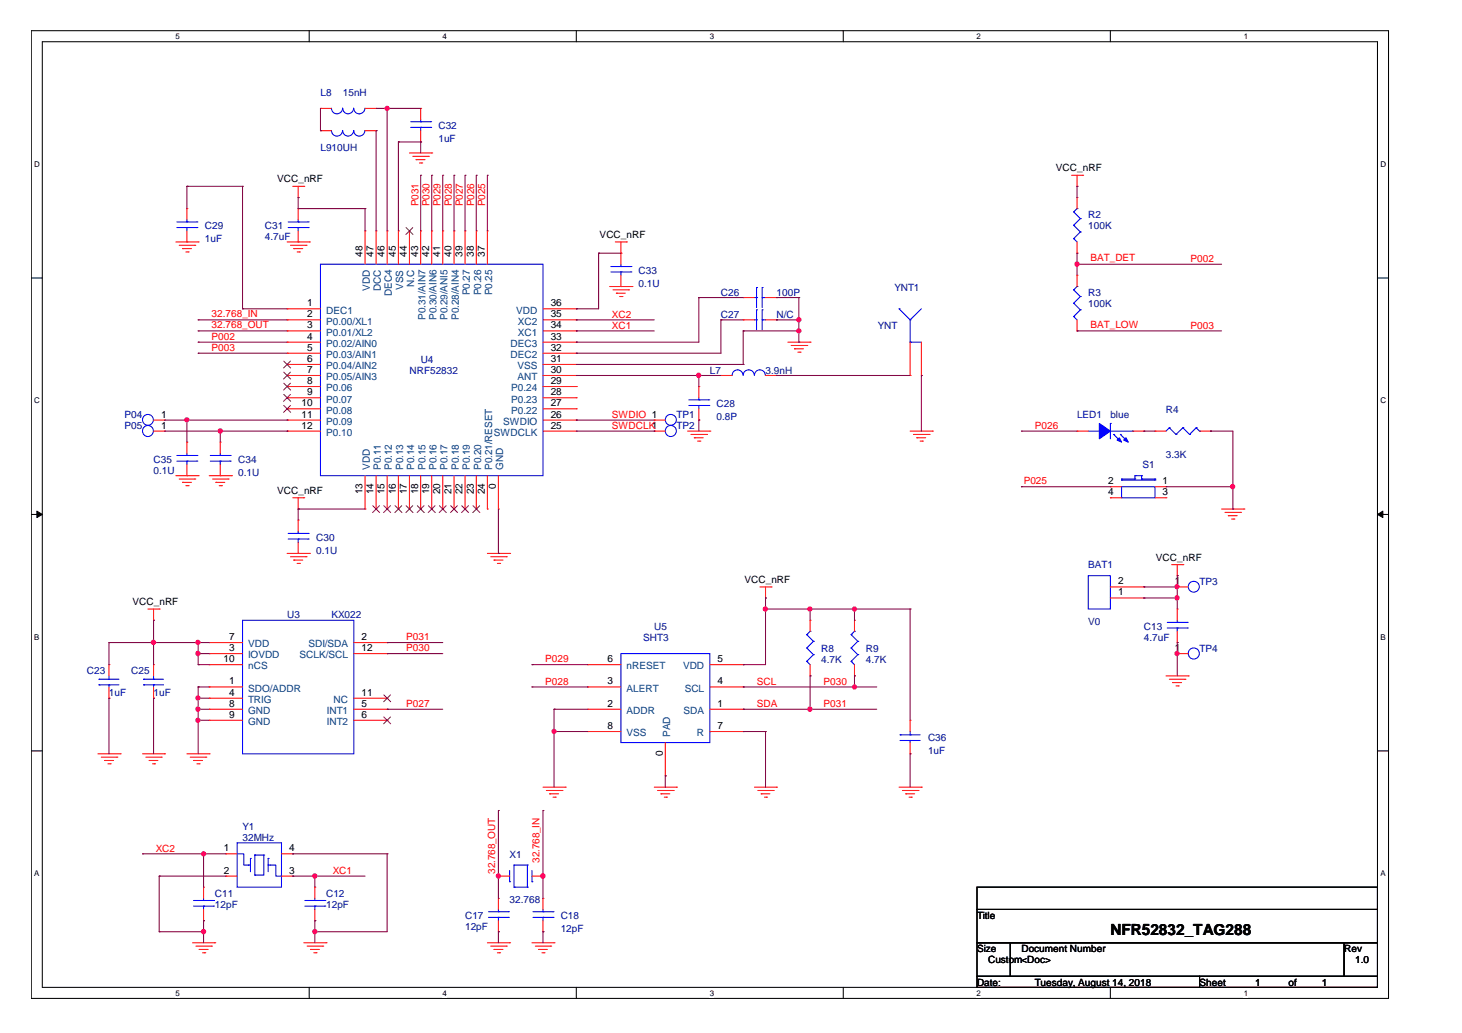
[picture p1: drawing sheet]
<svg xmlns="http://www.w3.org/2000/svg" width="297mm" height="210mm" viewBox="0 0 297 210" stroke-linecap="round" stroke-linejoin="round" font-family="sans-serif">
<path d="M6.3 6.2h275.8v196.7h-275.8zM8.6 8.5h271.3v192.1h-271.3z" fill="none" stroke="#000" stroke-width=".21"/>
<g fill="#fff">
<path d="M35.7 6.5h.9v1.8h-.9z"/>
<path d="M35.7 200.9h.9v1.8h-.9z"/>
</g>
<path d="M62.8 6.2v2.3M62.8 200.6v2.3" fill="none" stroke="#000" stroke-width=".21"/>
<g fill="#fff">
<path d="M89.9 6.5h.9v1.8h-.9z"/>
<path d="M89.9 200.9h.9v1.8h-.9z"/>
</g>
<path d="M117.1 6.2v2.3M117.1 200.6v2.3" fill="none" stroke="#000" stroke-width=".21"/>
<g fill="#fff">
<path d="M144.2 6.5h.9v1.8h-.9z"/>
<path d="M144.2 200.9h.9v1.8h-.9z"/>
</g>
<path d="M171.3 6.2v2.3M171.3 200.6v2.3" fill="none" stroke="#000" stroke-width=".21"/>
<g fill="#fff">
<path d="M198.4 6.5h.9v1.8h-.9z"/>
<path d="M198.4 200.9h.9v1.8h-.9z"/>
</g>
<path d="M225.6 6.2v2.3M225.6 200.6v2.3" fill="none" stroke="#000" stroke-width=".21"/>
<g fill="#fff">
<path d="M252.7 6.5h.9v1.8h-.9z"/>
<path d="M252.7 200.9h.9v1.8h-.9z"/>
<path d="M6.9 32.5h1.2v1.8h-1.2z"/>
<path d="M280.5 32.5h1.1v1.8h-1.1z"/>
<path d="M6.9 80.5h1.2v1.8h-1.2z"/>
<path d="M280.5 80.5h1.1v1.8h-1.1z"/>
</g>
<path d="M6.3 56.5h2.3M279.9 56.5h2.2" fill="none" stroke="#000" stroke-width=".21"/>
<g fill="#fff">
<path d="M6.9 128.5h1.1v1.9h-1.1z"/>
<path d="M280.5 128.5h1v1.9h-1z"/>
</g>
<path d="M6.3 104.5h2.3M279.9 104.5h2.2" fill="none" stroke="#000" stroke-width=".21"/>
<g fill="#000" stroke="#000" stroke-width=".2">
<path d="M7.5 103.9l1.1 .6-1.1 .7z" fill-rule="evenodd"/>
<path d="M279.9 104.5l1.1-.6v1.3z" fill-rule="evenodd"/>
</g>
<g fill="#fff">
<path d="M6.9 176.6h1.1v1.8h-1.1z"/>
<path d="M280.5 176.6h1v1.8h-1z"/>
</g>
<path d="M6.3 152.6h2.3M279.9 152.6h2.2M198.5 180.3h81.4v4.5h-81.4zM198.5 184.8h81.4v6.8h-81.4zM198.5 191.6h6.8v6.8h-6.8zM198.5 198.4h45.2v2.2h-45.2zM205.3 191.6h67.8v6.8h-67.8zM243.7 198.4h36.2v2.2h-36.2zM273.1 191.6h6.8v6.8h-6.8z" fill="none" stroke="#000" stroke-width=".21"/>
<g fill="none" stroke="#f00" stroke-width=".21">
<path d="M59.5 37.9h2.2M60.6 37.9v2.2M61.7 37.9h.1M65.1 26.6h.1M65.1 22h.1M65.1 26.6h2.3M65.1 22h2.3M74.2 26.6h2.2M74.2 22h2.2M76.4 26.6h.1M76.4 22h.1M83.2 31.1h4.5"/>
<path d="M83.9 31.8h3.1M84.5 32.4h.1M84.5 32.4h1.9M85.2 33.1h.5M85.5 22h.1M85.5 28.8h.1M85.5 22v2.3M85.5 26.6v2.2M85.7 33.1h.1M87 31.8h.1M87.7 31.1h.1M217.7 35.6h2.3"/>
<path d="M218.8 37.9h.1M218.8 35.6v2.3M220 35.6h.1M35.7 49.2h4.6M36.4 49.8h3.2M37.1 50.5h.1M37.1 50.5h1.8M37.8 51.2h.4M38 42.4h.1M38 49.2h.1M38 42.4v2.2M38 46.9v2.3"/>
<path d="M38.2 51.2h.1M39.6 49.8h.1M40.3 49.2h.1M58.3 49.2h4.6M59 49.8h3.2M59.7 50.5h.1M59.7 50.5h1.8M60.4 51.2h.4M60.6 40.1h.1M60.6 42.4h.1M60.6 49.2h.1M60.6 42.4v2.2"/>
<path d="M60.6 46.9v2.3M60.8 51.2h.1M62.2 49.8h.1M62.9 49.2h.1M74.2 46.9h.1M74.2 46.9v6.8M76.4 46.9h.1M76.4 46.9v6.8M78.7 46.9h.1M78.7 46.9v6.8M80.9 46.9h.1M80.9 46.9v6.8"/>
<path d="M83.2 46.9h.1M83.2 46.9v6.8M85.5 46.9h.1M85.5 46.9v6.8M87.7 46.9h.1M87.7 46.9v6.8M90 46.9h.1M90 46.9v6.8M92.2 46.9h.1M92.2 46.9v6.8M94.5 46.9h.1M94.5 46.9v6.8"/>
<path d="M96.8 46.9h.1M96.8 46.9v6.8M99 46.9h.1M99 46.9v6.8M123.9 58.2h4.5M124.5 58.9h3.2M125 49.2h2.3M125.2 59.6h.1M125.2 59.6h1.8M126.2 51.4h.1M126.2 58.2h.1M126.2 49.2v4.5"/>
<path d="M126.2 55.9v2.3M127.3 49.2h.1M127.7 58.9h.1M128.4 58.2h.1M218.8 55.9h.1M218.8 51.4h.1M218.8 40.1h.1M218.8 40.1v2.3M218.8 49.2v2.2M218.8 55.9v2.3M58.3 74.1h.1M58.3 67.2h.1"/>
<path d="M58.3 76.3h.1M58.3 62.8h.1M58.3 65h.1M58.3 78.5h.1M58.3 69.5h.1M58.3 71.8h.1M58.3 69.5h6.8M58.3 65h6.8M58.3 76.3h6.8M58.3 74.1h6.8M58.3 67.2h6.8M58.3 62.8h6.8"/>
<path d="M58.3 78.5h6.8M58.3 71.8h6.8M110.3 69.5h6.8M110.3 65h6.8M110.3 76.3h6.8M110.3 74.1h6.8M110.3 67.2h6.8M110.3 62.8h6.8M110.3 78.5h6.8M110.3 71.8h6.8M117.1 78.5h.1M117.1 76.3h.1"/>
<path d="M117.1 74.1h.1M117.1 71.8h.1M117.1 69.5h.1M117.1 67.2h.1M117.1 65h.1M117.1 62.8h.1M125.9 60.3h.5M126.4 60.3h.1M142 78.5h.1M142 78.5v2.3M146.5 76.3h.1M146.5 76.3h2.3"/>
<path d="M151 65h.1M151 60.5h.1M151 65h2.3M151 60.5h2.3M155.5 65h2.3M155.5 76.3h2.3M155.5 60.5h2.3M157.8 65h.1M157.8 76.3h.1M157.8 60.5h.1M160.1 69.5h4.5M160.7 70.2h3.2"/>
<path d="M161.4 70.9h.1M161.4 70.9h1.8M162.1 71.6h.5M162.6 71.6h.1M163.9 70.2h.1M164.6 69.5h.1M184.9 76.3h.1M184.9 69.5v6.8M187.2 76.3h.1M187.2 69.5v6.8M218.8 67.2h.1M218.8 65v2.2"/>
<path d="M31.2 87.6h2.2M31.2 85.4h2.2M33.4 87.6h.1M33.4 85.4h.1M35.7 96.7h4.6M36.4 97.3h3.2M37.1 98h.1M37.1 98h1.8M37.8 98.7h.4M38 89.8h.1M38 96.7h.1M38 89.8v2.3"/>
<path d="M38 94.4v2.3M38.2 98.7h.1M39.6 97.3h.1M40.3 96.7h.1M42.5 96.7h4.5M43.2 97.3h3.2M43.9 98h.1M43.9 98h1.8M44.5 98.7h.5M44.7 89.8h.1M44.7 96.7h.1M44.7 89.8v2.3"/>
<path d="M44.7 94.4v2.3M45 98.7h.1M46.4 97.3h.1M47 96.7h.1M58.3 83.1h.1M58.3 85.4h.1M58.3 80.8h.1M58.3 87.6h.1M58.3 87.6h6.8M58.3 85.4h6.8M58.3 83.1h6.8M58.3 80.8h6.8"/>
<path d="M74.2 96.7v6.7M76.4 96.7v6.7M78.7 96.7v6.7M80.9 96.7v6.7M83.2 96.7v6.7M85.5 96.7v6.7M87.7 96.7v6.7M90 96.7v6.7M92.2 96.7v6.7M94.5 96.7v6.7M96.8 96.7v6.7M99 96.7v6.7"/>
<path d="M101.3 96.7v6.7M110.3 87.6h6.8M110.3 85.4h6.8M110.3 83.1h6.8M110.3 80.8h6.8M117.1 87.6h.1M117.1 85.4h.1M117.1 83.1h.1M117.1 80.8h.1M132.9 87.6h.1M132.9 85.4h.1M132.9 87.6h2.3"/>
<path d="M132.9 85.4h2.3M139.7 87.6h4.5M140.4 88.3h3.2M141.1 89h.1M141.1 89h1.8M141.7 89.6h.5M142 85.4h.1M142 83.1v2.3M142.2 89.6h.1M143.6 88.3h.1M144.2 87.6h.1M184.9 87.6h4.5"/>
<path d="M185.6 88.3h3.2M186.3 89h.1M186.3 89h1.8M186.9 89.6h.5M187.4 89.6h.1M188.8 88.3h.1M189.4 87.6h.1M218.8 87.6h.1M218.8 87.6h2.3M225.6 98.9h.1M225.6 98.9h2.3M230.1 87.6h2.3"/>
<path d="M232.4 87.6h.1M234.7 87.6h.1M234.7 87.6h2.2M234.7 98.9h2.2M236.9 98.9h.1M243.7 87.6h2.3M246 87.6h.1M58.3 112.5h4.6M59 113.1h3.2M59.5 101.1h2.2M59.7 113.8h.1M59.7 113.8h1.8"/>
<path d="M60.4 114.5h.4M60.6 103.4h.1M60.6 105.7h.1M60.6 112.5h.1M60.6 101.1v2.3M60.6 105.7v2.3M60.6 110.2v2.3M60.8 114.5h.1M61.7 101.1h.1M62.2 113.1h.1M62.9 112.5h.1M74.2 103.4h.1"/>
<path d="M76.4 103.4h.1M78.7 103.4h.1M80.9 103.4h.1M83.2 103.4h.1M85.5 103.4h.1M87.7 103.4h.1M90 103.4h.1M92.2 103.4h.1M94.5 103.4h.1M96.8 103.4h.1M99 103.4h.1M99 112.5h4.5"/>
<path d="M99.7 113.1h3.2M100.4 113.8h.1M100.4 113.8h1.8M101 114.5h.5M101.3 103.4h.1M101.5 114.5h.1M102.9 113.1h.1M103.5 112.5h.1M154.4 119.3h2.3M155.5 119.3v2.2M156.7 119.3h.1M225.6 101.1h.1"/>
<path d="M225.6 101.1h2.3M225.6 119.3h6.8M232.4 119.3h.1M234.7 101.1h2.2M236.9 101.1h.1M238 114.7h2.3M239.2 117h.1M239.2 119.3h.1M239.2 114.7v2.3M239.2 119.3h2.2M240.3 114.7h.1M248.2 103.4h4.5"/>
<path d="M248.9 104.1h3.2M249.6 104.8h.1M249.6 104.8h1.8M250.2 105.5h.5M250.7 105.5h.1M252.1 104.1h.1M252.7 103.4h.1M22.1 135.1h.1M22.1 135.1v2.2M22.1 139.6v2.3M30.1 123.8h2.2M31.2 126h.1"/>
<path d="M31.2 135.1h.1M31.2 123.8v2.2M31.2 135.1v2.2M31.2 139.6v2.3M32.3 123.8h.1M42.5 139.6h.1M42.5 132.8h.1M42.5 130.6h.1M42.5 135.1h.1M42.5 135.1h6.8M42.5 139.6h6.8M42.5 132.8h6.8"/>
<path d="M42.5 130.6h6.8M71.9 132.8h6.8M71.9 130.6h6.8M78.7 130.6h.1M78.7 132.8h.1M119.4 135.1h.1M119.4 139.6h.1M119.4 135.1h6.8M119.4 139.6h6.8M144.2 135.1h6.8M144.2 139.6h6.8M151 135.1h.1"/>
<path d="M151 139.6h.1M155.5 121.5h.1M164.6 137.3h.1M164.6 126h.1M164.6 126v2.3M164.6 135.1v2.2M173.6 137.3h.1M173.6 126h.1M173.6 126v2.3M173.6 135.1v2.2M225.6 121.5h6.8M232.4 121.5h.1"/>
<path d="M236.9 137.3h4.5M237.6 138h3.1M238.3 138.7h.1M238.3 138.7h1.8M238.9 139.4h.5M239.2 123.8h.1M239.2 130.6h.1M239.2 132.8h.1M239.2 123.8v2.2M239.2 128.3v2.3M239.2 132.8h2.2M239.4 139.4h.1"/>
<path d="M240.7 138h.1M241.4 137.3h.1M19.9 153.2h4.5M20.6 153.9h3.1M21.3 154.5h.1M21.3 154.5h1.8M21.9 155.2h.5M22.1 141.9h.1M22.4 155.2h.1M23.7 153.9h.1M24.4 153.2h.1M29 153.2h4.4"/>
<path d="M29.6 153.9h3.2M30.3 154.5h.1M30.3 154.5h1.8M31 155.2h.4M31.2 141.9h.1M31.4 155.2h.1M32.8 153.9h.1M33.4 153.2h.1M38 153.2h4.5M38.7 153.9h3.1M39.3 154.5h.1M39.3 154.5h1.8"/>
<path d="M40 155.2h.5M40.5 155.2h.1M41.8 153.9h.1M42.5 153.2h.1M42.5 141.9h.1M42.5 144.1h.1M42.5 146.4h.1M42.5 144.1h6.8M42.5 141.9h6.8M42.5 146.4h6.8M71.9 144.1h6.8M71.9 141.9h6.8"/>
<path d="M71.9 146.4h6.8M78.7 144.1h.1M78.7 146.4h.1M78.7 141.9h.1M110.3 159.9h4.6M114.9 159.9h.1M119.4 148.6h.1M119.4 144.1h.1M119.4 144.1h6.8M119.4 148.6h6.8M132.9 159.9h4.6M135.2 157.7h.1"/>
<path d="M135.2 150.9v6.8M137.5 159.9h.1M144.2 144.1h6.8M144.2 148.6h6.8M151 144.1h.1M151 148.6h.1M153.3 159.9h4.5M157.8 159.9h.1M182.7 159.9h4.5M184.9 153.2h.1M184.9 146.4h.1M184.9 146.4v2.2"/>
<path d="M184.9 150.9v2.3M187.2 159.9h.1M45.9 178h.1M45.9 173.5h.1M45.9 178h2.3M45.9 173.5h2.3M57.2 178h2.3M57.2 173.5h2.3M59.5 178h.1M59.5 173.5h.1M101.3 178h.1M101.3 178h2.2"/>
<path d="M108.1 178h2.2M110.3 178h.1M111 160.6h3.2M111.7 161.3h.1M111.7 161.3h1.8M112.4 162h.4M112.8 162h.1M114.2 160.6h.1M133.6 160.6h3.2M134.3 161.3h.1M134.3 161.3h1.8M135 162h.4"/>
<path d="M135.4 162h.1M136.8 160.6h.1M154 160.6h3.1M154.6 161.3h.1M154.6 161.3h1.8M155.3 162h.4M155.7 162h.1M157.1 160.6h.1M183.3 160.6h3.2M184 161.3h.1M184 161.3h1.8M184.7 162h.5"/>
<path d="M185.2 162h.1M186.5 160.6h.1M39.1 191.6h4.5M39.8 192.2h3.2M40.5 192.9h.1M40.5 192.9h1.8M41.1 193.6h.5M41.4 180.3h.1M41.4 187.1h.1M41.4 180.3v2.3M41.4 184.8v2.3M41.6 193.6h.1"/>
<path d="M43 192.2h.1M43.6 191.6h.1M61.7 191.6h4.6M62.4 192.2h3.2M63.1 192.9h.1M63.1 192.9h1.8M63.8 193.6h.4M64 180.3h.1M64 187.1h.1M64 180.3v2.3M64 184.8v2.3M64.2 193.6h.1"/>
<path d="M65.6 192.2h.1M66.3 191.6h.1M99 191.6h4.5M99.7 192.2h3.2M100.4 192.9h.1M100.4 192.9h1.8M101 193.6h.5M101.3 182.6h.1M101.3 189.3h.1M101.3 182.6v2.2M101.3 187.1v2.2M101.5 193.6h.1"/>
<path d="M102.9 192.2h.1M103.5 191.6h.1M108.1 191.6h4.5M108.8 192.2h3.1M109.4 192.9h.1M109.4 192.9h1.8M110.1 193.6h.4M110.3 182.6h.1M110.3 189.3h.1M110.3 182.6v2.2M110.3 187.1v2.2M110.5 193.6h.1"/>
<path d="M111.9 192.2h.1M112.6 191.6h.1"/>
</g>
<g fill="none" stroke="#00f" stroke-width=".21">
<path d="M67.4 26.5a1.12 1.12 0 0 0 1.1 1.2 1.12 1.12 0 0 0 1.1-1.2M67.4 22a1.12 1.12 0 0 0 1.1 1.1 1.12 1.12 0 0 0 1.1-1.1M69.6 26.5a1.1 1.1 0 0 0 1.1 1.2 1.1 1.1 0 0 0 1.1-1.2M69.6 22a1.1 1.1 0 0 0 1.1 1.1 1.1 1.1 0 0 0 1.1-1.1M71.9 26.5a1.12 1.12 0 0 0 1.1 1.2 1.12 1.12 0 0 0 1.1-1.2M71.9 22a1.12 1.12 0 0 0 1.1 1.1 1.12 1.12 0 0 0 1.1-1.1M83.4 25.9h4.1M83.4 24.7h4.1M85.5 24.7h.1M85.5 25.9h.1M85.5 24.3v.4M85.5 25.9v.7"/>
<path d="M87.5 25.9h.1M87.5 24.7h.1M35.9 46.2h4.1M35.9 45.1h4.1M38 45.1h.1M38 46.2h.1M38 44.6v.5M38 46.2v.7M40 46.2h.1M40 45.1h.1M58.5 46.2h4.1M58.5 45.1h4.1"/>
<path d="M60.6 45.1h.1M60.6 46.2h.1M60.6 44.6v.5M60.6 46.2v.7M62.6 46.2h.1M62.6 45.1h.1M65.1 53.7h45.2v43h-45.2zM124.1 55.3h4.1M124.1 54.2h4.1M126.2 54.2h.1M126.2 55.3h.1M126.2 53.7v.5"/>
<path d="M126.2 55.3v.6M128.2 55.3h.1M128.2 54.2h.1M153.7 58.4h.1M153.7 58.4v4.1M154.9 58.4h.1M154.9 58.4v4.1M218.1 58.9h.1M218.1 48.5h.1M218.1 45.8h.1M218.1 43.1h.1M218.1 58.9l1.4 1.4"/>
<path d="M218.1 48.5l.7 .7M218.1 45.8l1.4 1.3M218.1 43.1l1.4 1.3M218.8 58.2h.1M218.8 42.4h.1M218.8 58.2l-.7 .7M218.8 42.4l-.7 .7M219.5 47.1h.1M219.5 44.4h.1M219.5 47.1l-1.4 1.4M219.5 44.4l-1.4 1.4M148.8 76.3a1.1 1.1 0 0 1 1.1-1.1 1.1 1.1 0 0 1 1.1 1.1"/>
<path d="M151 76.3a1.12 1.12 0 0 1 1.1-1.1 1.12 1.12 0 0 1 1.1 1.1M153.3 76.3a1.1 1.1 0 0 1 1.1-1.1 1.1 1.1 0 0 1 1.1 1.1M153.3 65h.4M153.3 60.5h.4M153.7 65h.1M153.7 63h.1M153.7 60.5h.1M153.7 63v4M154.9 63h.1M154.9 65h.1M154.9 60.5h.1M154.9 65h.6"/>
<path d="M154.9 63v4M154.9 60.5h.6M182.7 62.8h.1M182.7 62.8l2.2 2.2M184.9 65h.1M184.9 69.5h.1M184.9 65v4.5M184.9 69.5h2.3M187.2 62.8l-2.3 2.2M218.1 64.3h.1M218.1 61.6h.1M218.1 64.3l.7 .7"/>
<path d="M218.1 61.6l1.4 1.4M219.5 63h.1M219.5 60.3h.1M219.5 63l-1.4 1.3M219.5 60.3l-1.4 1.3M35.9 93.7h4.1M35.9 92.6h4.1M38 92.6h.1M38 93.7h.1M38 92.1v.5M38 93.7v.7M40 93.7h.1"/>
<path d="M40 92.6h.1M42.7 93.7h4.1M42.7 92.6h4.1M44.7 92.6h.1M44.7 93.7h.1M44.7 92.1v.5M44.7 93.7v.7M46.8 93.7h.1M46.8 92.6h.1M140 82.4h4M140 81.3h4M142 81.3h.1"/>
<path d="M142 82.4h.1M142 80.8v.5M142 82.4v.7M144 82.4h.1M144 81.3h.1M221.1 87.6h2.3M223.4 87.6h.1M225.6 86h.1M225.6 86v3.2M225.6 87.6h4.5M226.3 88.3h.1M226.3 88.3l1.3 1.3"/>
<path d="M227.6 88.3h.1M227.6 88.3l1.4 1.3M227.9 98.9h6.8v2.2h-6.8zM227.9 97.6h.1M227.9 97.3h.1M227.9 97.6h6.8M227.9 97.3v.3M227.9 97.3h2.7M230.1 87.6h.1M230.6 97.3h.1M230.6 96.7h.1M230.6 96.7v.6"/>
<path d="M230.6 96.7h1.3M231.9 96.7h.1M231.9 97.3h.1M231.9 97.3h2.8M231.9 96.7v.6M234.7 97.3h.1M234.7 97.6h.1M234.7 97.3v.3M237.6 86.9h.1M237.6 86.9l-.7 .7M237.6 86.9l1.3 1.4M238.9 88.3h.1"/>
<path d="M240.3 86.9h.1M240.3 86.9l-1.4 1.4M240.3 86.9l1.4 1.4M241.7 88.3h.1M243 86.9h.1M243 86.9l-1.3 1.4M243 86.9l.7 .7M243.7 87.6h.1M58.5 109.5h4.1M58.5 108.4h4.1M60.6 108.4h.1M60.6 109.5h.1"/>
<path d="M60.6 108v.4M60.6 109.5v.7M62.6 109.5h.1M62.6 108.4h.1M221.1 117h4.5v6.8h-4.5zM20.1 138h.1M20.1 139.2h.1M20.1 138h4.1M20.1 139.2h4.1M22.1 139.2h.1M22.1 138h.1M22.1 137.3v.7"/>
<path d="M22.1 139.2v.4M29.2 138h.1M29.2 139.2h.1M29.2 138h4M29.2 139.2h4M31.2 139.2h.1M31.2 138h.1M31.2 137.3v.7M31.2 139.2v.4M49.3 126h22.6v27.2h-22.6zM126.2 132.8h18v18.1h-18zM163.9 134.4h.1"/>
<path d="M163.9 131.7h.1M163.9 129h.1M163.9 134.4l.7 .7M163.9 131.7l1.4 1.3M163.9 129l1.4 1.3M164.6 128.3h.1M164.6 128.3l-.7 .7M165.3 133h.1M165.3 130.3h.1M165.3 133l-1.4 1.4M165.3 130.3l-1.4 1.4M172.9 134.4h.1"/>
<path d="M172.9 131.7h.1M172.9 129h.1M172.9 134.4l.7 .7M172.9 131.7l1.4 1.3M172.9 129l1.4 1.3M173.6 128.3h.1M173.6 128.3l-.7 .7M174.3 133h.1M174.3 130.3h.1M174.3 133l-1.4 1.4M174.3 130.3l-1.4 1.4M237.2 127.6h4"/>
<path d="M237.2 126.5h4M239.2 126.5h.1M239.2 127.6h.1M239.2 126v.5M239.2 127.6v.7M241.2 127.6h.1M241.2 126.5h.1M182.9 149.3h.1M182.9 150.5h.1M182.9 149.3h4M182.9 150.5h4M184.9 150.5h.1"/>
<path d="M184.9 149.3h.1M184.9 148.6v.7M184.9 150.5v.4M48.2 171.3h9v9h-9zM48.2 173.5h1.3v2.3h.9M50.4 175.8h.1M50.4 175.8h.5M50.9 174.4h.1M50.9 174.4v2.7M51.8 173.8h.1M51.8 177.8h.1M51.8 173.8v4"/>
<path d="M51.8 173.8h1.8M53.6 173.8h.1M53.6 173.8v4h-1.8M54.5 174.4h.1M54.5 175.8h.1M54.5 175.8h1.5v2.2h1.2M54.5 174.4v2.7M103.5 179.2h.1M103.5 176.9v2.3M104.4 175.8h.1M104.4 175.8v4.5M104.4 175.8h2.7"/>
<path d="M107.1 175.8h.1M107.1 175.8v4.5M108.1 179.2h.1M108.1 176.9v2.3M39.3 184.1h4.1M39.3 183h4.1M41.4 183h.1M41.4 184.1h.1M41.4 182.6v.4M41.4 184.1v.7M43.4 184.1h.1M43.4 183h.1"/>
<path d="M61.9 184.1h4.1M61.9 183h4.1M64 183h.1M64 184.1h.1M64 182.6v.4M64 184.1v.7M66 184.1h.1M66 183h.1M99.2 186.4h4.1M99.2 185.3h4.1M101.3 185.3h.1M101.3 186.4h.1"/>
<path d="M101.3 184.8v.5M101.3 186.4v.7M103.3 186.4h.1M103.3 185.3h.1M104.4 180.3h.1M104.4 180.3h2.7M107.1 180.3h.1M108.3 186.4h4.1M108.3 185.3h4.1M110.3 185.3h.1M110.3 186.4h.1M110.3 184.8v.5"/>
<path d="M110.3 186.4v.7M112.4 186.4h.1M112.4 185.3h.1"/>
<circle cx="30" cy="87.6" r="1.12"/>
<circle cx="30.1" cy="85.3" r="1.1"/>
<circle cx="136.3" cy="87.6" r="1.13"/>
<circle cx="136.3" cy="85.3" r="1.12"/>
<circle cx="242.6" cy="119.2" r="1.12"/>
<circle cx="242.5" cy="132.8" r="1.13"/>
</g>
<g fill="#00f" stroke="#00f" stroke-width=".21">
<path d="M223.4 86l2.2 1.6-2.2 1.6z" fill-rule="evenodd"/>
<path d="M228.8 89l.4 .8-.9-.4z" fill-rule="evenodd"/>
<path d="M227.4 89l.5 .8-1-.4z" fill-rule="evenodd"/>
</g>
<g fill="none" stroke="#804000" stroke-width=".2">
<path d="M82.5 46.2l1.4 1.4M83.9 46.2l-1.4 1.4M57.7 73.4l1.4 1.4M57.7 75.6l1.4 1.4M57.7 77.9l1.4 1.4M59 73.4l-1.4 1.4M59 75.6l-1.4 1.4M59 77.9l-1.4 1.4M57.7 82.4l1.4 1.4M57.7 80.2l1.4 1.3M59 82.4l-1.4 1.4M59 80.2l-1.4 1.3"/>
<path d="M75.7 102.8l1.4 1.4M77.1 102.8l-1.4 1.4M78 102.8l1.4 1.4M79.3 102.8l-1.4 1.4M80.3 102.8l1.4 1.4M81.6 102.8l-1.4 1.4M82.5 102.8l1.4 1.4M83.9 102.8l-1.4 1.4M84.8 102.8l1.4 1.4M86.1 102.8l-1.3 1.4M87 102.8l1.4 1.4M88.4 102.8l-1.4 1.4"/>
<path d="M89.3 102.8l1.4 1.4M90.6 102.8l-1.4 1.4M91.6 102.8l1.4 1.4M92.9 102.8l-1.4 1.4M93.8 102.8l1.4 1.4M95.2 102.8l-1.4 1.4M96.1 102.8l1.4 1.4M97.5 102.8l-1.4 1.4M78 145.7l1.4 1.4M78 141.2l1.4 1.4M79.3 145.7l-1.4 1.4M79.3 141.2l-1.4 1.4"/>
</g>
<g fill="none" stroke="#800040" stroke-width=".21">
<path d="M38 37.9h.1M38 37.9h11.3M38 37.9v4.5M49.3 37.9h.1M49.3 37.9v24.9M65.1 26.6h.1M65.1 22v4.6M76.4 26.6h.1M76.4 26.6v20.3M76.4 22h9.1M78.7 22h.1M78.7 22v24.9"/>
<path d="M80.9 28.8h.1M80.9 28.8v18.1M80.9 28.8h4.6M85.5 28.8h.1M85.5 35.6h.1M85.5 28.8v2.3M85.5 35.6v11.3M87.7 35.6h.1M87.7 35.6v11.3M90 35.6h.1M90 35.6v11.3M92.2 35.6h.1"/>
<path d="M92.2 35.6v11.3M94.5 35.6h.1M94.5 35.6v11.3M96.8 35.6h.1M96.8 35.6v11.3M99 35.6h.1M99 35.6v11.3M218.8 37.9h.1M218.8 37.9v2.2M60.6 40.1h.1M60.6 42.4h.1M60.6 40.1v2.3"/>
<path d="M60.6 42.4h13.6M74.2 42.4h.1M74.2 42.4v4.5M121.6 51.4h.1M121.6 51.4v11.4h-4.5M121.6 51.4h4.6M218.8 53.7h.1M218.8 51.4h.1M218.8 51.4v4.5M218.8 53.7h29.4M40.3 65h.1M40.3 67.2h.1"/>
<path d="M40.3 69.5h.1M40.3 71.8h.1M40.3 67.2h18M40.3 65h18M40.3 69.5h18M40.3 71.8h18M49.3 62.8h.1M49.3 62.8h9M117.1 62.8h.1M117.1 65h.1M117.1 67.2h.1M117.1 69.5h.1"/>
<path d="M117.1 71.8h.1M117.1 76.3h.1M117.1 67.2h15.8M117.1 65h15.8M117.1 76.3h29.4M117.1 74.1h33.9M142 60.5h.1M142 76.3h.1M142 60.5v9h-24.9M142 76.3v2.2M142 60.5h9M146.5 65h.1"/>
<path d="M146.5 65h4.5M146.5 65v6.8h-29.4M151 74.1h.1M151 67.2h.1M151 67.2h11.3M151 67.2v6.9M157.8 60.5h.1M157.8 65h.1M157.8 76.3h.1M157.8 65h4.5M157.8 60.5h4.5M157.8 76.3h27.1"/>
<path d="M162.3 60.5h.1M162.3 65h.1M162.3 69.5h.1M162.3 60.5v9M187.2 76.3h.1M187.2 76.3v11.3M218.8 67.2h.1M218.8 67.2h29.4M33.4 87.6h24.9M33.4 85.4h24.9M38 85.4h.1M38 85.4v4.4"/>
<path d="M44.7 87.6h.1M44.7 87.6v2.2M58.3 85.4h.1M58.3 87.6h.1M117.1 85.4h.1M117.1 87.6h15.8M117.1 85.4h15.8M132.9 87.6h.1M142 85.4h.1M142 85.4v2.2M207.5 87.6h.1M207.5 98.9h.1"/>
<path d="M207.5 87.6h11.3M207.5 98.9h18.1M232.4 87.6h.1M232.4 87.6h2.3M236.9 98.9h13.6M246 87.6h.1M246 87.6h4.5v15.8M250.5 98.9h.1M60.6 103.4h.1M60.6 103.4h13.6M60.6 103.4v2.3M101.3 112.5h.1"/>
<path d="M101.3 103.4v9.1M232.4 119.3h.1M232.4 119.3h6.8M239.2 119.3h.1M239.2 117h.1M239.2 117v6.8M250.5 103.4h.1M22.1 130.6h.1M22.1 130.6v4.5M22.1 130.6h20.4M31.2 126h.1M31.2 130.6h.1"/>
<path d="M31.2 126v9.1M40.3 130.6h.1M40.3 132.8h.1M40.3 135.1h.1M40.3 139.6h.1M40.3 130.6v4.5M40.3 139.6v13.6M40.3 132.8h2.2M40.3 135.1h2.2M40.3 139.6h2.2M78.7 130.6h.1M78.7 132.8h.1"/>
<path d="M78.7 130.6h11.3M78.7 132.8h11.3M108.1 135.1h.1M108.1 139.6h.1M108.1 135.1h11.3M108.1 139.6h11.3M151 135.1h.1M151 139.6h.1M151 139.6h27.1M155.5 121.5h.1M155.5 123.8h.1M155.5 121.5v13.6h-4.5"/>
<path d="M155.5 123.8h29.4M164.6 123.8h.1M164.6 137.3h.1M164.6 123.8v2.2M164.6 137.3v6.8M173.6 123.8h.1M173.6 137.3h.1M173.6 139.6h.1M173.6 123.8v2.2M173.6 137.3v2.3M184.9 123.8h.1M184.9 123.8v22.6"/>
<path d="M232.4 121.5h.1M232.4 121.5h6.8M239.2 121.5h.1M239.2 130.6h.1M239.2 132.8h.1M239.2 130.6v6.7M22.1 141.9h.1M22.1 141.9v11.3M31.2 141.9h.1M31.2 141.9v11.3M40.3 141.9h.1M40.3 144.1h.1"/>
<path d="M40.3 146.4h.1M40.3 141.9h2.2M40.3 144.1h2.2M40.3 146.4h2.2M78.7 144.1h.1M78.7 144.1h11.3M112.6 144.1h.1M112.6 148.6h.1M112.6 144.1h6.8M112.6 144.1v15.8M112.6 148.6h6.8M135.2 157.7h.1"/>
<path d="M135.2 157.7v2.2M151 144.1h.1M151 148.6h.1M151 144.1h27.1M151 148.6h4.5M155.5 148.6h.1M155.5 148.6v11.3M164.6 144.1h.1M184.9 153.2h.1M184.9 153.2v6.7M29 173.5h.1M29 173.5h16.9"/>
<path d="M32.3 178h.1M32.3 178h13.6M32.3 178v11.3M41.4 173.5h.1M41.4 173.5v6.8M59.5 178h.1M59.5 173.5h.1M59.5 178h14.7M59.5 173.5h19.2M64 178h.1M64 178v2.3M78.7 173.5h.1"/>
<path d="M78.7 173.5v15.8h-14.7M101.3 178h.1M101.3 164.7h.1M101.3 164.7v17.9M110.3 178h.1M110.3 164.7h.1M110.3 164.7v17.9M32.3 189.3h.1M32.3 189.3h9.1M41.4 189.3h.1M41.4 187.1h.1M41.4 187.1v4.5"/>
<path d="M64 187.1h.1M64 189.3h.1M64 187.1v4.5M101.3 189.3h.1M101.3 189.3v2.3M110.3 189.3h.1M110.3 189.3v2.3"/>
</g>
<g fill="#f0f" stroke="#f0f" stroke-width=".21">
<circle cx="64" cy="178" r=".44"/>
<circle cx="41.4" cy="173.5" r=".43"/>
<circle cx="64" cy="189.3" r=".44"/>
<circle cx="41.3" cy="189.3" r=".44"/>
<circle cx="239.1" cy="119.2" r=".43"/>
<circle cx="218.8" cy="53.7" r=".44"/>
<circle cx="239.1" cy="121.5" r=".44"/>
<circle cx="110.3" cy="178" r=".45"/>
<circle cx="101.2" cy="178" r=".44"/>
<circle cx="250.4" cy="98.9" r=".44"/>
<circle cx="31.2" cy="130.5" r=".44"/>
<circle cx="40.2" cy="132.8" r=".44"/>
<circle cx="40.2" cy="130.5" r=".43"/>
<circle cx="40.2" cy="144.1" r=".44"/>
<circle cx="40.2" cy="141.8" r=".43"/>
<circle cx="40.2" cy="146.4" r=".43"/>
<circle cx="239.1" cy="132.8" r=".44"/>
<circle cx="162.3" cy="65" r=".44"/>
<circle cx="141.9" cy="76.3" r=".44"/>
<circle cx="78.7" cy="22" r=".43"/>
<circle cx="44.7" cy="87.6" r=".44"/>
<circle cx="38" cy="85.3" r=".43"/>
<circle cx="162.3" cy="67.2" r=".43"/>
<circle cx="155.5" cy="123.7" r=".44"/>
<circle cx="164.5" cy="123.7" r=".43"/>
<circle cx="173.6" cy="123.7" r=".43"/>
<circle cx="173.6" cy="139.6" r=".43"/>
<circle cx="164.5" cy="144.1" r=".44"/>
<circle cx="112.6" cy="148.6" r=".43"/>
</g>
<text font-size="3.1" x="225.6" y="190">NFR52832_TAG288</text>
<g font-size="2" fill="#000080">
<text x="65.1" y="19.4">L8</text>
<text x="69.6" y="19.4">15nH</text>
<text x="89.1" y="26.2">C32</text>
<text x="89.1" y="28.9">1uF</text>
<text x="65.1" y="30.7">L910UH</text>
<text x="41.6" y="46.5">C29</text>
<text x="53.8" y="46.5">C31</text>
<text x="221.1" y="44.3">R2</text>
<text x="221.1" y="46.5">100K</text>
<text x="41.6" y="49.2">1uF</text>
<text x="53.8" y="48.8">4.7uF</text>
<text x="129.8" y="55.6">C33</text>
<text x="129.8" y="58.3">0.1U</text>
<text x="181.7" y="59.2">YNT1</text>
<text x="146.5" y="64.7">C27</text>
<text x="146.5" y="60.1">C26</text>
<text x="157.8" y="64.7">N/C</text>
<text x="157.8" y="60.1">100P</text>
<text x="221.1" y="60.1">R3</text>
<text x="221.1" y="62.4">100K</text>
<text x="178.4" y="66.9">YNT</text>
<text x="83.2" y="76">NRF52832</text>
<text x="85.5" y="73.7">U4</text>
<text x="144.2" y="76">L7</text>
<text x="155.5" y="76">3.9nH</text>
<text x="145.6" y="82.7">C28</text>
<text x="236.9" y="83.9">R4</text>
<text x="25.3" y="87.3">P05</text>
<text x="25.3" y="85">P04</text>
<text x="137.5" y="87.3">TP2</text>
<text x="137.5" y="85">TP1</text>
<text x="145.6" y="85.4">0.8P</text>
<text x="218.8" y="85">LED1</text>
<text x="225.6" y="85">blue</text>
<text x="31.2" y="94">C35</text>
<text x="48.4" y="94">C34</text>
<text x="232.2" y="95.2">S1</text>
<text x="236.9" y="93.1">3.3K</text>
<text x="31.2" y="96.3">0.1U</text>
<text x="48.4" y="96.7">0.1U</text>
<text x="64.2" y="109.9">C30</text>
<text x="64.2" y="112.6">0.1U</text>
<text x="221.1" y="115.5">BAT1</text>
<text x="243.7" y="118.9">TP3</text>
<text x="58.3" y="125.7">U3</text>
<text x="67.4" y="125.7">KX022</text>
<text x="130.7" y="130.2">SHT3</text>
<text x="132.9" y="127.9">U5</text>
<text x="221.1" y="127">V0</text>
<text x="232.4" y="127.9">C13</text>
<text x="232.4" y="130.2">4.7uF</text>
<text x="17.7" y="137">C23</text>
<text x="26.7" y="137">C25</text>
<text x="166.8" y="132.5">R8</text>
<text x="166.8" y="134.7">4.7K</text>
<text x="175.9" y="132.5">R9</text>
<text x="175.9" y="134.7">4.7K</text>
<text x="243.7" y="132.5">TP4</text>
<text x="22.1" y="141.5">1uF</text>
<text x="31.2" y="141.5">1uF</text>
<text x="188.6" y="150.6">C36</text>
<text x="188.6" y="153.3">1uF</text>
<text x="49.3" y="168.6">Y1</text>
<text x="49.3" y="170.9">32MHz</text>
<text x="103.5" y="174.3">X1</text>
<text x="43.6" y="182.2">C11</text>
<text x="43.6" y="184.5">12pF</text>
<text x="66.3" y="182.2">C12</text>
<text x="66.3" y="184.5">12pF</text>
<text x="103.5" y="183.5">32.768</text>
<text x="94.5" y="186.7">C17</text>
<text x="94.5" y="189">12pF</text>
<text x="113.9" y="186.7">C18</text>
<text x="113.9" y="189.4">12pF</text>
</g>
<g font-size="2">
<text x="214.5" y="34.8">VCC_nRF</text>
<text x="56.3" y="37.1">VCC_nRF</text>
<text x="73.7" y="52.1" transform="rotate(-90 73.7 52.1)">48</text>
<text x="75.9" y="52.1" transform="rotate(-90 75.9 52.1)">47</text>
<text x="78.1" y="52.1" transform="rotate(-90 78.1 52.1)">46</text>
<text x="80.4" y="52.1" transform="rotate(-90 80.4 52.1)">45</text>
<text x="82.7" y="52.1" transform="rotate(-90 82.7 52.1)">44</text>
<text x="85" y="52.1" transform="rotate(-90 85 52.1)">43</text>
<text x="87.2" y="52.1" transform="rotate(-90 87.2 52.1)">42</text>
<text x="89.5" y="52.1" transform="rotate(-90 89.5 52.1)">41</text>
<text x="91.7" y="52.1" transform="rotate(-90 91.7 52.1)">40</text>
<text x="94" y="52.1" transform="rotate(-90 94 52.1)">39</text>
<text x="96.3" y="52.1" transform="rotate(-90 96.3 52.1)">38</text>
<text x="98.5" y="52.1" transform="rotate(-90 98.5 52.1)">37</text>
<text x="121.8" y="48.4">VCC_nRF</text>
<text x="62.4" y="62.2">1</text>
<text x="62.4" y="64.5">2</text>
<text x="111.9" y="64.5">35</text>
<text x="111.9" y="62.2">36</text>
<text x="62.4" y="66.7">3</text>
<text x="62.4" y="69">4</text>
<text x="62.4" y="71.3">5</text>
<text x="111.9" y="71.3">32</text>
<text x="111.9" y="69">33</text>
<text x="111.9" y="66.7">34</text>
<text x="62.4" y="73.5">6</text>
<text x="62.4" y="75.8">7</text>
<text x="111.9" y="75.8">30</text>
<text x="111.9" y="73.5">31</text>
<text x="61.3" y="82.6">10</text>
<text x="62.4" y="78">8</text>
<text x="62.4" y="80.3">9</text>
<text x="111.9" y="82.6">27</text>
<text x="111.9" y="80.3">28</text>
<text x="111.9" y="78">29</text>
<text x="32.8" y="87.1">1</text>
<text x="32.8" y="84.9">1</text>
<text x="61.3" y="84.9">11</text>
<text x="61.3" y="87.1">12</text>
<text x="111.9" y="84.9">26</text>
<text x="111.9" y="87.1">25</text>
<text x="56.3" y="100.3">VCC_nRF</text>
<text x="73.7" y="100.4" transform="rotate(-90 73.7 100.4)">13</text>
<text x="75.9" y="100.4" transform="rotate(-90 75.9 100.4)">14</text>
<text x="78.1" y="100.4" transform="rotate(-90 78.1 100.4)">15</text>
<text x="80.4" y="100.4" transform="rotate(-90 80.4 100.4)">16</text>
<text x="82.7" y="100.4" transform="rotate(-90 82.7 100.4)">17</text>
<text x="85" y="100.4" transform="rotate(-90 85 100.4)">18</text>
<text x="87.2" y="100.4" transform="rotate(-90 87.2 100.4)">19</text>
<text x="89.5" y="100.4" transform="rotate(-90 89.5 100.4)">20</text>
<text x="91.7" y="100.4" transform="rotate(-90 91.7 100.4)">21</text>
<text x="94" y="100.4" transform="rotate(-90 94 100.4)">22</text>
<text x="96.3" y="100.4" transform="rotate(-90 96.3 100.4)">23</text>
<text x="98.5" y="100.4" transform="rotate(-90 98.5 100.4)">24</text>
<text x="100.8" y="99.3" transform="rotate(-90 100.8 99.3)">0</text>
<text x="225.2" y="98.4">2</text>
<text x="225.2" y="100.6">4</text>
<text x="236.2" y="98.4">1</text>
<text x="236.2" y="100.6">3</text>
<text x="234.9" y="113.9">VCC_nRF</text>
<text x="151.3" y="118.5">VCC_nRF</text>
<text x="227.2" y="118.8">2</text>
<text x="238.7" y="118.8">1</text>
<text x="26.9" y="123">VCC_nRF</text>
<text x="227.2" y="121">1</text>
<text x="46.6" y="130.1">7</text>
<text x="73.4" y="130.1">2</text>
<text x="45.4" y="134.5">10</text>
<text x="46.6" y="132.3">3</text>
<text x="73.4" y="132.3">12</text>
<text x="123.4" y="134.5">6</text>
<text x="145.8" y="134.5">5</text>
<text x="238.7" y="132.3">1</text>
<text x="46.6" y="139.1">1</text>
<text x="46.6" y="141.4">4</text>
<text x="46.6" y="143.6">8</text>
<text x="73.4" y="143.6">5</text>
<text x="73.4" y="141.4">11</text>
<text x="123.4" y="139.1">3</text>
<text x="123.4" y="143.6">2</text>
<text x="145.8" y="139.1">4</text>
<text x="145.8" y="143.6">1</text>
<text x="46.6" y="145.9">9</text>
<text x="73.4" y="145.9">6</text>
<text x="123.4" y="148.1">8</text>
<text x="145.8" y="148.1">7</text>
<text x="134.7" y="153.6" transform="rotate(-90 134.7 153.6)">0</text>
<text x="45.5" y="173">1</text>
<text x="58.8" y="173">4</text>
<text x="45.5" y="177.5">2</text>
<text x="58.8" y="177.5">3</text>
<text x="198.5" y="186.7">Title</text>
<text x="198.5" y="193.5">Size</text>
<text x="200.7" y="195.8">Custom&lt;Doc&gt;</text>
<text x="207.5" y="193.5">Document Number</text>
<text x="273.1" y="193.5">Rev</text>
<text x="275.3" y="195.8">1.0</text>
<text x="198.5" y="200.3">Date:</text>
<text x="210.2" y="200.3">Tuesday, August 14, 2018</text>
<text x="243.7" y="200.3">Sheet</text>
<text x="255" y="200.3">1</text>
<text x="261.8" y="200.3">of</text>
<text x="268.6" y="200.3">1</text>
</g>
<g font-size="2" fill="#f00">
<text x="85" y="41.9" transform="rotate(-90 85 41.9)">P031</text>
<text x="87.2" y="41.9" transform="rotate(-90 87.2 41.9)">P030</text>
<text x="89.5" y="41.9" transform="rotate(-90 89.5 41.9)">P029</text>
<text x="91.8" y="41.9" transform="rotate(-90 91.8 41.9)">P028</text>
<text x="94" y="41.9" transform="rotate(-90 94 41.9)">P027</text>
<text x="96.3" y="41.9" transform="rotate(-90 96.3 41.9)">P026</text>
<text x="98.6" y="41.9" transform="rotate(-90 98.6 41.9)">P025</text>
<text x="221.6" y="53">BAT_DET</text>
<text x="241.9" y="53.2">P002</text>
<text x="43" y="64.3">32.768_IN</text>
<text x="124.3" y="64.5">XC2</text>
<text x="43" y="66.6">32.768_OUT</text>
<text x="43" y="69.1">P002</text>
<text x="43" y="71.3">P003</text>
<text x="124.3" y="66.8">XC1</text>
<text x="221.6" y="66.6">BAT_LOW</text>
<text x="241.9" y="66.8">P003</text>
<text x="124.3" y="84.9">SWDIO 1</text>
<text x="124.3" y="87.1">SWDCLK1</text>
<text x="210.3" y="87.1">P026</text>
<text x="208" y="98.4">P025</text>
<text x="82.5" y="130.1">P031</text>
<text x="82.5" y="132.3">P030</text>
<text x="110.8" y="134.6">P029</text>
<text x="82.5" y="143.7">P027</text>
<text x="110.8" y="139.1">P028</text>
<text x="153.8" y="139.1">SCL</text>
<text x="153.8" y="143.7">SDA</text>
<text x="167.3" y="139.1">P030</text>
<text x="167.3" y="143.7">P031</text>
<text x="31.7" y="173">XC2</text>
<text x="67.6" y="177.6">XC1</text>
<text x="100.6" y="177.6" transform="rotate(-90 100.6 177.6)">32.768_OUT</text>
<text x="109.6" y="175.3" transform="rotate(-90 109.6 175.3)">32.768_IN</text>
</g>
<g font-size="2" fill="#004080">
<text x="75.1" y="59.1" transform="rotate(-90 75.1 59.1)">VDD</text>
<text x="77.4" y="59.2" transform="rotate(-90 77.4 59.2)">DCC</text>
<text x="81.9" y="58.9" transform="rotate(-90 81.9 58.9)">VSS</text>
<text x="84.2" y="58.3" transform="rotate(-90 84.2 58.3)">N.C</text>
<text x="66.3" y="63.7">DEC1</text>
<text x="66.3" y="66">P0.00/XL1</text>
<text x="79.6" y="60.2" transform="rotate(-90 79.6 60.2)">DEC4</text>
<text x="86.4" y="65" transform="rotate(-90 86.4 65)">P0.31/AIN7</text>
<text x="88.7" y="65" transform="rotate(-90 88.7 65)">P0.30/AIN6</text>
<text x="90.9" y="65" transform="rotate(-90 90.9 65)">P0.29/ANI5</text>
<text x="93.2" y="65" transform="rotate(-90 93.2 65)">P0.28/AIN4</text>
<text x="95.5" y="60" transform="rotate(-90 95.5 60)">P0.27</text>
<text x="97.7" y="60" transform="rotate(-90 97.7 60)">P0.26</text>
<text x="100" y="60" transform="rotate(-90 100 60)">P0.25</text>
<text x="104.9" y="63.7">VDD</text>
<text x="105.2" y="66">XC2</text>
<text x="66.3" y="68.2">P0.01/XL2</text>
<text x="66.3" y="70.5">P0.02/AIN0</text>
<text x="103.7" y="70.5">DEC3</text>
<text x="105.2" y="68.2">XC1</text>
<text x="66.3" y="75">P0.04/AIN2</text>
<text x="66.3" y="77.3">P0.05/AIN3</text>
<text x="66.3" y="72.7">P0.03/AIN1</text>
<text x="103.7" y="72.7">DEC2</text>
<text x="105.1" y="75">VSS</text>
<text x="105.2" y="77.3">ANT</text>
<text x="66.3" y="79.5">P0.06</text>
<text x="66.3" y="81.8">P0.07</text>
<text x="103.8" y="81.8">P0.23</text>
<text x="103.8" y="79.5">P0.24</text>
<text x="66.3" y="84">P0.08</text>
<text x="66.3" y="86.3">P0.09</text>
<text x="66.3" y="88.6">P0.10</text>
<text x="100.3" y="88.6">SWDCLK</text>
<text x="102.2" y="86.3">SWDIO</text>
<text x="103.8" y="84">P0.22</text>
<text x="75.1" y="95.5" transform="rotate(-90 75.1 95.5)">VDD</text>
<text x="77.4" y="95.5" transform="rotate(-90 77.4 95.5)">P0.11</text>
<text x="79.6" y="95.5" transform="rotate(-90 79.6 95.5)">P0.12</text>
<text x="81.9" y="95.5" transform="rotate(-90 81.9 95.5)">P0.13</text>
<text x="84.2" y="95.5" transform="rotate(-90 84.2 95.5)">P0.14</text>
<text x="86.4" y="95.5" transform="rotate(-90 86.4 95.5)">P0.15</text>
<text x="88.7" y="95.5" transform="rotate(-90 88.7 95.5)">P0.16</text>
<text x="90.9" y="95.5" transform="rotate(-90 90.9 95.5)">P0.17</text>
<text x="93.2" y="95.5" transform="rotate(-90 93.2 95.5)">P0.18</text>
<text x="95.5" y="95.5" transform="rotate(-90 95.5 95.5)">P0.19</text>
<text x="97.7" y="95.5" transform="rotate(-90 97.7 95.5)">P0.20</text>
<text x="100" y="95.5" transform="rotate(-90 100 95.5)">P0.21/RESET</text>
<text x="102.2" y="95.5" transform="rotate(-90 102.2 95.5)">GND</text>
<text x="50.4" y="131.5">VDD</text>
<text x="62.7" y="131.5">SDI/SDA</text>
<text x="50.4" y="133.8">IOVDD</text>
<text x="50.4" y="136">nCS</text>
<text x="60.9" y="133.8">SCLK/SCL</text>
<text x="127.3" y="136">nRESET</text>
<text x="138.8" y="136">VDD</text>
<text x="50.4" y="140.6">SDO/ADDR</text>
<text x="50.4" y="142.8">TRIG</text>
<text x="67.8" y="142.8">NC</text>
<text x="127.3" y="140.6">ALERT</text>
<text x="139.1" y="140.6">SCL</text>
<text x="50.4" y="145.1">GND</text>
<text x="50.4" y="147.3">GND</text>
<text x="66.4" y="145.1">INT1</text>
<text x="66.4" y="147.3">INT2</text>
<text x="127.3" y="149.6">VSS</text>
<text x="127.3" y="145.1">ADDR</text>
<text x="136.1" y="149.7" transform="rotate(-90 136.1 149.7)">PAD</text>
<text x="138.9" y="145.1">SDA</text>
<text x="141.6" y="149.6">R</text>
</g>
<g font-size="1.6">
<text x="35.7" y="7.9">5</text>
<text x="89.9" y="7.9">4</text>
<text x="144.2" y="7.9">3</text>
<text x="198.4" y="7.9">2</text>
<text x="252.7" y="7.9">1</text>
<text x="6.9" y="33.9">D</text>
<text x="280.5" y="33.9">D</text>
<text x="6.9" y="81.9">C</text>
<text x="280.5" y="81.9">C</text>
<text x="6.9" y="130">B</text>
<text x="280.5" y="130">B</text>
<text x="6.9" y="178">A</text>
<text x="280.5" y="178">A</text>
<text x="35.7" y="202.3">5</text>
<text x="89.9" y="202.3">4</text>
<text x="144.2" y="202.3">3</text>
<text x="198.4" y="202.3">2</text>
<text x="252.7" y="202.3">1</text>
</g>
</svg>
